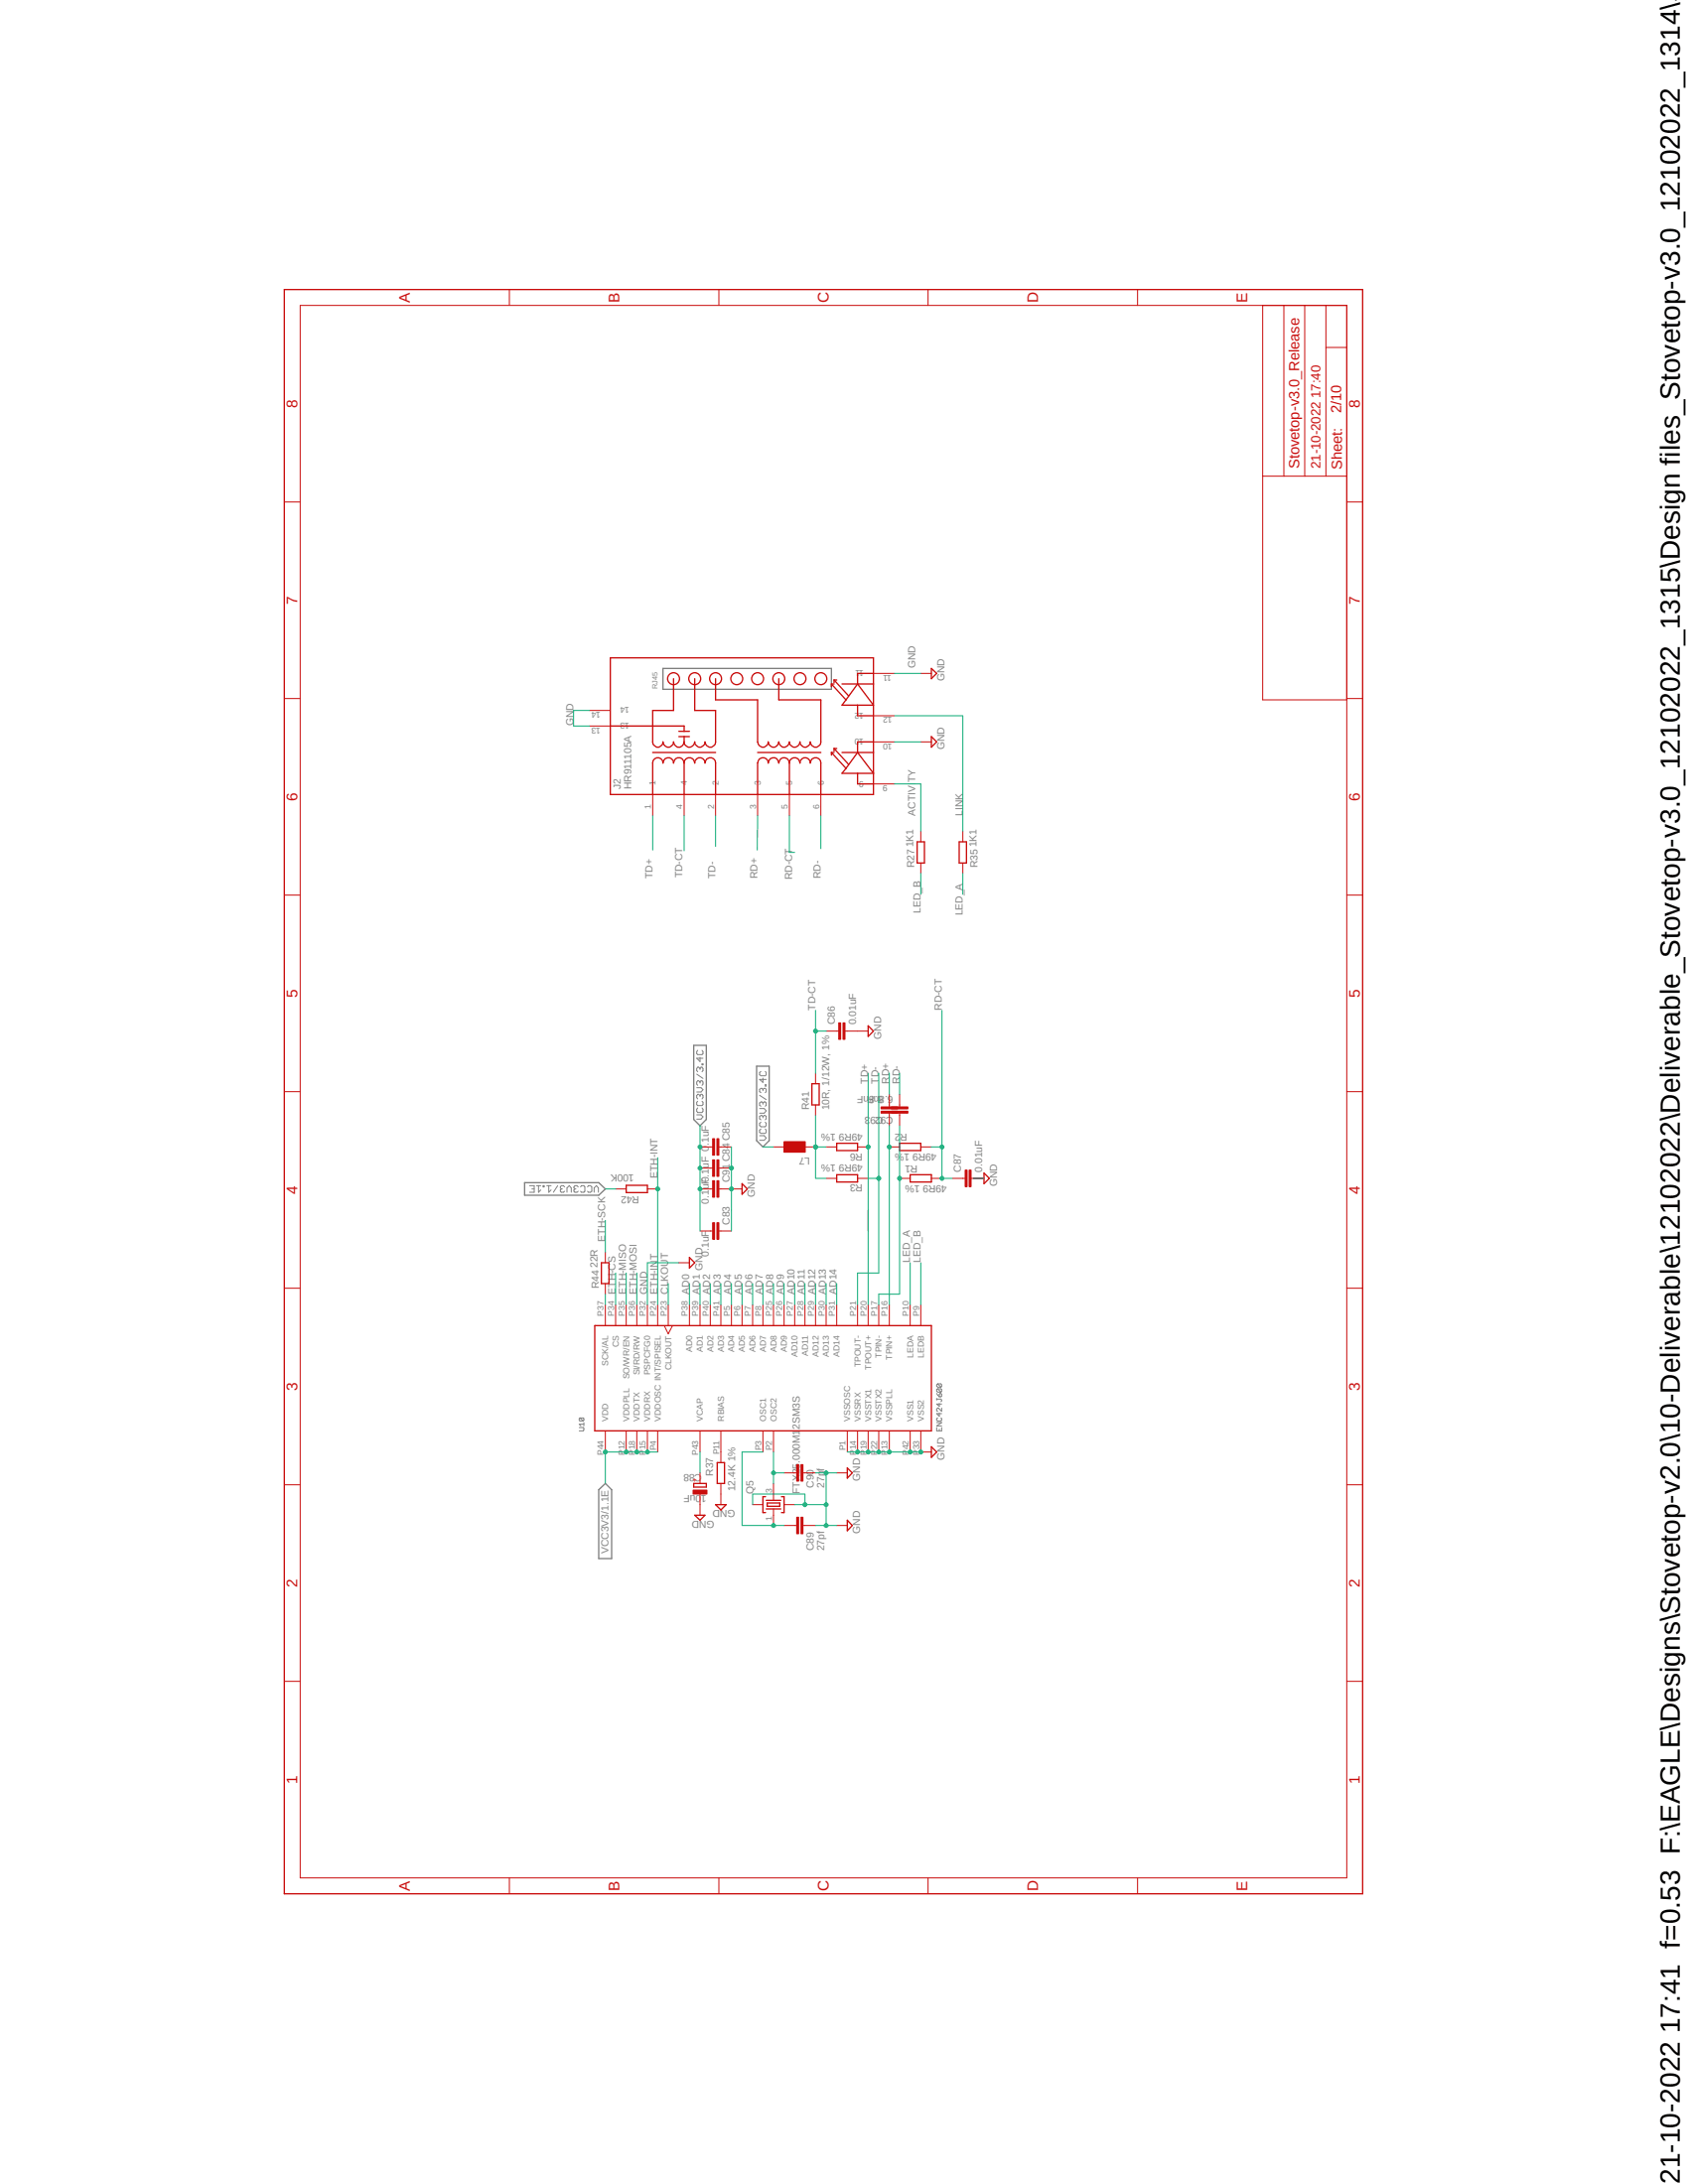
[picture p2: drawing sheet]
<svg xmlns="http://www.w3.org/2000/svg" width="216mm" height="279mm" viewBox="0 0 216 279" stroke-linecap="round" stroke-linejoin="round" font-family="sans-serif">
<path d="M36.2 36.8l138.4 205.8M174.6 36.8l-138.4 205.8" fill="none" stroke="#fff" stroke-width=".13"/>
<path d="M84.8 85.5h21.5v2.7h-21.5zM88.7 133.7h1.6v9.5l-.8 .8-.8-.8zM96.8 136.4h1.6v9.5l-.8 .8-.8-.8zM67.1 151.3h9.5l.8 .8-.8 .8h-9.5zM76.6 190.6l.8-.8 .8 .8v8.8h-1.6z" fill="none" stroke="#808080" stroke-width=".17"/>
<g fill="none" stroke="#808080" stroke-width=".13">
<path d="M89.1 139.1h.6l.2 .3-.2 .3h-.6M89.1 137.4l.8 .6M89.2 134.4l-.1 .1v.3l.1 .1h.6l.1-.1v-.3l-.1-.1M89.5 136.7l-.1-.2h-.2l-.1 .2v.2l.1 .2M89.5 138.4l-.1-.1h-.2l-.1 .1v.3l.1 .2M89.5 136.7l.2-.2h.1l.1 .2v.2l-.1 .2M89.5 138.4l.2-.1h.1l.1 .1v.3l-.1 .2M89.5 135.3v.5l-.4-.4h.8M89.5 136.7v.1M89.5 138.4v.2M89.8 136.1h.1v.1h-.1zM97.3 137.1l-.1 .1v.3l.1 .1h.6l.1-.1v-.3l-.1-.1"/>
<path d="M97.6 139.4l-.1-.2-.3 .2v.3l.1 .1M97.6 139.4l.1-.2 .3 .2v.3l-.1 .1M97.6 137.9v.6l-.4-.4h.8M97.6 139.4v.1M97.9 138.8h.1v.1h-.1zM67.7 151.7h.6v.8h-.6M68 152.1h.3M68.6 151.7h.6M68.9 151.7v.8l.3-.3M69.5 151.7h.1v.1h-.1zM69.9 151.7h.6M70.2 151.7v.8l.3-.3"/>
<path d="M71.3 151.7l-.5 .8M71.8 152.1l-.1 .1v.2l.1 .1h.3l.1-.1M71.8 152.1h.1M72.2 151.8l-.1-.1h-.3l-.1 .1 .1 .3M72.5 152.5v-.5l.3-.3 .3 .3v.5M73.5 152.1l-.1 .1v.2l.1 .1h.3l.2-.1M73.5 152.1h.2M74 151.8l-.2-.1h-.3l-.1 .1 .1 .3M74.3 151.8l.1-.1h.3l.1 .1v.6l-.1 .1h-.3l-.1-.1M75.1 151.8l.2-.1h.2l.2 .1v.6l-.2 .1h-.2l-.2-.1M76 152.5v-.5l.3-.3 .2 .3v.5M89.1 142.6h.6l.2 .3-.2 .3h-.6"/>
<path d="M89.2 141.7l-.1 .2v.3l.1 .1h.6l.1-.1v-.3l-.1-.2M89.2 140.9l-.1 .1v.3l.1 .1h.6l.1-.1v-.3l-.1-.1M89.5 140.2l-.1-.2h-.2l-.1 .2v.2l.1 .2M89.5 140.2l.2-.2h.1l.1 .2v.2l-.1 .2M89.5 140.2v.1M97.2 145.3h.5l.3 .3-.3 .3h-.5M97.2 141.8h.5l.3 .3-.3 .3h-.5M97.2 140.1l.8 .6M97.3 144.4l-.1 .2v.3l.1 .1h.6l.1-.1v-.3l-.1-.2M97.3 143.6l-.1 .1v.3l.1 .1h.6l.1-.1v-.3l-.1-.1M97.6 141.1l-.1-.1-.3 .1v.3l.1 .1M97.6 142.8l-.1-.1-.3 .1v.3l.1 .2"/>
<path d="M97.6 141.1l.1-.1 .3 .1v.3l-.1 .1M97.6 142.8l.1-.1 .3 .1v.3l-.1 .2M97.6 141.1v.2M97.6 142.8v.2M119.8 178.9v.2M119.8 179h.6v.1v.2M119.8 178.3l.3 .4M119.9 177l-.1 .2v.1l.1 .2h.5M119.9 177.7l-.1 .1v.2l.1 .1h.5M119.9 177h.5v.2v.3M119.9 177.7h.5v.1v.3M119.9 177.7l.5 .4"/>
<path d="M119.9 177l.5 .5M120.1 179.5v.4l-.3-.3h.6M120.2 178.3h.2v.1v.3h-.3zM74.1 182.6h.5l.1 .1-.1 .3h-.5M74.2 181.4h.4l.1 .1-.1 .3M74.2 181.4l-.1 .1 .1 .3h.4M74.2 181.4l.4 .4M74.7 182v.4M74.7 182.2h-.6l.2 .2M119.8 182.6v.4h.6v-.4M119.8 182h.6l-.6 .4h.6M119.9 181.4l-.1 .1v.2l.1 .1h.5v-.1v-.3"/>
<path d="M120.1 180.8v.4l-.3-.4h.6M120.1 182.8v.2M120.4 180.1v.5l-.4-.5-.2 .2v.2l.1 .1"/>
</g>
<g fill="none" stroke="#c90d0c" stroke-width=".13">
<path d="M38.4 39.1h133.9v201.1h-133.9zM65.2 37v2.1M91.9 37v2.1M118.7 37v2.1M145.5 37v2.1M161.5 39.1v50.4h10.8M164.2 39.1v21.8M166.9 39.1v21.8M169.6 39.1v21.8M169.6 44.5h2.7M36.4 64.2h2M161.5 60.9h10.8"/>
<path d="M172.3 64.2h2M36.4 89.4h2M172.3 89.4h2M36.4 114.5h2M172.3 114.5h2M36.4 139.7h2M105.7 131.9h1.6M107.3 130.9h.2v2.1h-.2zM107.8 130.9h.3v2.1h-.3zM108.1 131.9h1.6M172.3 139.7h2M89.5 157.5h1.6"/>
<path d="M89.5 149.4h1.6M89.5 146.7h1.6M91.1 156.4h.3v2.1h-.3zM91.1 148.4h.3v2.1h-.3zM91.1 145.7h.3v2.1h-.3zM91.7 156.4h.2v2.1h-.2zM91.7 148.4h.2v2.1h-.2zM91.7 145.7h.2v2.1h-.2zM91.9 157.5h1.7M91.9 149.4h1.7M91.9 146.7h1.7M93.6 152.1h1.3"/>
<path d="M105.7 146.7h1.3M105.7 150.7h1.3M109.7 146.7h1.3M109.7 150.7h1.3M113.7 146.7h1.4M115.1 150.7h1.3M117.8 146.7h1.3M119.1 150.7h1.4M36.4 164.8h2M172.3 164.8h2M36.4 189.9h2M172.3 189.9h2"/>
<path d="M36.4 215.1h2M172.3 215.1h2M65.2 240.2v2.1M91.9 240.2v2.1M118.7 240.2v2.1M145.5 240.2v2.1"/>
</g>
<path d="M36.4 37h137.9v205.3h-137.9zM94.9 151.4l.7 .7-.7 .7zM107 150.3h2.7v.9h-2.7zM107 146.3h2.7v.9h-2.7zM115.1 146.3h2.7v.9h-2.7zM116.4 150.3h2.7v.9h-2.7z" fill="none" stroke="#c90d0c" stroke-width=".17"/>
<path d="M107.4 130.9v2.1M107.9 130.9v2.1M91.3 145.7v2.1M91.3 148.4v2.1M91.3 156.4v2.1M91.8 145.7v2.1M91.8 148.4v2.1M91.8 156.4v2.1" fill="none" stroke="#c90d0c" stroke-width=".25"/>
<path d="M100.3 146.1h2.7v1.3h-2.7z" fill-rule="evenodd" fill="#c90d0c"/>
<g fill="none" stroke="#c90d0c" stroke-width=".13">
<path d="M75.4 92.9h2.7M75.4 90.9h2.7M111.7 94.9h2.7M111.7 91.6h2.7M111.7 86.1h2.7M83.5 101.6v2.8M87.5 101.6v2.8M91.5 101.6v2.8M96.9 101.6v2.8M101 101.6v2.8M105 101.6v2.8M111.7 100.3h2.7"/>
<path d="M117.8 106.3v1.4M117.8 110.4v1.3M123.1 106.3v1.4M123.1 110.4v1.3M109.7 131.9h1.3M98.9 146.7h1.4M100.3 146.1h2.7v1.3h-2.7zM103 146.7h1.3M121.8 150.7h1.6M123.4 149.7h.3v2.1h-.3zM124 149.7h.2v2.1h-.2zM124.2 150.7h1.7"/>
<path d="M77.4 166.9v2.7M78.7 166.9v2.7M80.1 166.9v2.7M81.4 166.9v2.7M82.8 166.9v2.7M84.1 166.9v2.7M85 169.6l.5 1 .5-1M85.5 166.9v2.7M88.2 166.9v2.7M89.5 166.9v2.7M90.8 166.9v2.7M92.2 166.9v2.7"/>
<path d="M93.6 166.9v2.7M94.9 166.9v2.7M96.3 166.9v2.7M97.6 166.9v2.7M98.9 166.9v2.7M100.3 166.9v2.7M101.6 166.9v2.7M103 166.9v2.7M104.3 166.9v2.7M105.7 166.9v2.7M107 166.9v2.7M109.7 166.9v2.7"/>
<path d="M111 166.9v2.7M112.4 166.9v2.7M113.7 166.9v2.7M116.4 166.9v2.7M117.8 166.9v2.7M77.4 183v2.8M80.1 183v2.8M81.4 183v2.8M82.8 183v2.8M84.1 183v2.8M89.5 183v2.8M92.2 183v2.8"/>
<path d="M97.6 183v2.8M98.9 183v2.8M108.4 183v2.8M109.7 183v2.8M111 183v2.8M112.4 183v2.8M113.7 183v2.8M116.4 183v2.8M117.8 183v2.8"/>
</g>
<g fill="none" stroke="#c90d0c" stroke-width=".17">
<path d="M78.1 92.9h9.4v.7M78.1 84.2h33.6v17.4h-33.6zM83.5 96.3h8M86.1 86.8v4.1h-2.6v4a.66 .66 0 0 0 .6 .7 .66 .66 0 0 0 .7-.7 .68 .68 0 0 0 .7 .7 .68 .68 0 0 0 .6-.7 .68 .68 0 0 0 .7 .7 .68 .68 0 0 0 .7-.7M86.8 94.2h1.4M86.8 93.6h1.4M87.5 97.6a.68 .68 0 0 1 .7-.7 .68 .68 0 0 1 .7 .7 .66 .66 0 0 1 .6-.7 .66 .66 0 0 1 .7 .7 .68 .68 0 0 1 .6-.7 .68 .68 0 0 1 .7 .7v4M87.5 97.6a.68 .68 0 0 0-.7-.7 .68 .68 0 0 0-.7 .7 .68 .68 0 0 0-.6-.7 .68 .68 0 0 0-.7 .7 .66 .66 0 0 0-.7-.7 .66 .66 0 0 0-.6 .7v4M87.5 94.2v.7M87.5 97.6v4M88.9 86.8v4.1h2.6v4a.68 .68 0 0 1-.7 .7 .68 .68 0 0 1-.6-.7 .66 .66 0 0 1-.7 .7 .66 .66 0 0 1-.6-.7 .68 .68 0 0 1-.7 .7 .68 .68 0 0 1-.7-.7M91.5 86.8v2.7h5.4v5.4a.68 .68 0 0 0 .7 .7 .68 .68 0 0 0 .7-.7 .68 .68 0 0 0 .6 .7 .68 .68 0 0 0 .7-.7 .68 .68 0 0 0 .7 .7 .68 .68 0 0 0 .7-.7 .68 .68 0 0 0 .6 .7 .68 .68 0 0 0 .7-.7 .66 .66 0 0 0 .7 .7 .66 .66 0 0 0 .6-.7 .68 .68 0 0 0 .7 .7 .68 .68 0 0 0 .7-.7v-5.4h-5.4v-2.7"/>
<path d="M96.9 96.3h8.1M101 97.6a.68 .68 0 0 1 .6-.7 .68 .68 0 0 1 .7 .7 .66 .66 0 0 1 .7-.7 .66 .66 0 0 1 .6 .7 .68 .68 0 0 1 .7-.7 .68 .68 0 0 1 .7 .7v4M101 97.6a.68 .68 0 0 0-.7-.7 .68 .68 0 0 0-.7 .7 .68 .68 0 0 0-.7-.7 .68 .68 0 0 0-.6 .7 .68 .68 0 0 0-.7-.7 .68 .68 0 0 0-.7 .7v4M101 97.6v4M106.3 96.3h.4M106.3 96.3l1.9 2M106.3 87.5v.3M106.3 96.3v.3M106.3 87.5h.4M106.3 87.5l1.9 2M106.7 95.8l1.8 2M106.7 87v.3"/>
<path d="M106.7 95.8v.3M106.7 95.8h.3M106.7 87l1.8 2M106.7 87h.3M107.7 96.3h4M107.7 87.5h4M109.7 96.3l2 2.6h-4l.5-.6M109.7 96.3l-1.5 2M109.7 90.2v1.4h2M109.7 98.9v1.4h2M109.7 87.5l2 2.7h-4l.5-.7M109.7 87.5l-1.5 2"/>
<path d="M111.7 86.1h-2v1.4M111.7 94.9h-2v1.4M117.3 107.7h.9v2.7h-.9zM122.7 107.7h.9v2.7h-.9zM111 131.2l.7 .7-.7 .7zM125.9 150.1l.6 .6-.6 .7zM76.1 169.6h43v13.4h-43z"/>
<circle cx="86.1" cy="86.8" r=".76"/>
<circle cx="88.9" cy="86.8" r=".76"/>
<circle cx="91.5" cy="86.8" r=".76"/>
<circle cx="94.2" cy="86.8" r=".76"/>
<circle cx="96.9" cy="86.8" r=".76"/>
<circle cx="99.6" cy="86.8" r=".76"/>
<circle cx="102.3" cy="86.8" r=".76"/>
<circle cx="105" cy="86.8" r=".76"/>
</g>
<path d="M123.6 149.7v2.1M124.1 149.7v2.1" fill="none" stroke="#c90d0c" stroke-width=".25"/>
<path d="M88.6 190.6h1.8v.5h-1.8z" fill-rule="evenodd" fill="#c90d0c"/>
<g fill="none" stroke="#c90d0c" stroke-width=".13">
<path d="M117.8 94.9h1.3M117.8 86.1h1.3M104.3 137.3v1.3M113.7 140v1.6M115.1 140v1.6M78.7 152.1h1.4M82.8 152.1h1.3M89.5 152.1h1.6M91.1 151h.3v2.2h-.3zM91.7 151h.2v2.2h-.2zM91.9 152.1h1.7M104.3 141.4v1.3"/>
<path d="M112.7 141.6h2.1v.3h-2.1zM112.7 142.2h2.1v.2h-2.1zM113.7 142.4v1.6M114 141.6h2.1v.3h-2.1zM114 142.2h2.1v.2h-2.1zM115.1 142.4v1.6M77.4 160.2v1.3M77.4 164.2v1.4M86.8 161.5h1.4M88.6 190.6h1.8v.5h-1.8zM89.5 188.4v1.4M89.5 191.1v2.7"/>
<path d="M92.2 185.8v1.3M92.2 189.8v2.7M96.3 192.5h1.3M98.9 189.8v2.1M98.9 193v2.2M100.3 195.2h1.6M100.3 188.4h1.6M100.3 192.5h1.3M101.9 194.1h.3v2.1h-.3zM101.9 187.4h.3v2.1h-.3zM102.4 194.1h.3v2.1h-.3zM102.4 187.4h.3v2.1h-.3z"/>
<path d="M102.7 195.2h1.6M102.7 188.4h1.6M107 195.2h1.4M107 188.4h1.4M117.8 185.8h1.3"/>
</g>
<g fill="none" stroke="#c90d0c" stroke-width=".17">
<path d="M119.1 85.5l.7 .6-.7 .7zM119.1 94.2l.7 .7-.7 .7zM103.8 138.6h1v2.8h-1zM80.1 151.6h2.7v1h-2.7zM76.9 161.5h1v2.7h-1zM88.2 160.9l.7 .6-.7 .7zM88.7 189.8h1.6v.4h-1.6zM88.9 193.8h1.3l-.7 .7zM91.5 192.5h1.4l-.7 .7zM91.7 187.1h1v2.7h-1zM97.9 191.5h-.3v2h.3M98 191.9h1.9"/>
<path d="M98 193h1.9M98.1 192.3h1.6v.4h-1.6zM99.9 191.5h.4v2h-.4M108.4 187.8l.6 .6-.6 .7zM108.4 194.5l.6 .7-.6 .6zM119.1 185.1l.7 .7-.7 .6z"/>
</g>
<path d="M91.3 151v2.2M91.8 151v2.2M112.7 141.7h3.4M112.7 142.3h3.4M102 187.4v2.1M102 194.1v2.1M102.6 187.4v2.1M102.6 194.1v2.1" fill="none" stroke="#c90d0c" stroke-width=".25"/>
<path d="M93.6 146.7v10.8" fill="none" stroke="#0dab76" stroke-width=".13"/>
<circle cx="93.6" cy="152.1" r=".25" fill="#0dab76"/>
<circle cx="93.6" cy="152.1" r=".25" fill="none" stroke="#0dab76" stroke-width=".13"/>
<circle cx="93.6" cy="149.4" r=".25" fill="#0dab76"/>
<g fill="none" stroke="#0dab76" stroke-width=".13">
<path d="M75.4 90.9h-2v2h2M124.5 150.7h1.4M108.4 185.8h9.4"/>
<circle cx="93.6" cy="149.4" r=".25"/>
</g>
<circle cx="109.7" cy="185.8" r=".25" fill="#0dab76"/>
<circle cx="109.7" cy="185.8" r=".25" fill="none" stroke="#0dab76" stroke-width=".13"/>
<circle cx="111" cy="185.8" r=".25" fill="#0dab76"/>
<circle cx="111" cy="185.8" r=".25" fill="none" stroke="#0dab76" stroke-width=".13"/>
<circle cx="112.4" cy="185.8" r=".25" fill="#0dab76"/>
<circle cx="112.4" cy="185.8" r=".25" fill="none" stroke="#0dab76" stroke-width=".13"/>
<circle cx="113.8" cy="185.8" r=".25" fill="#0dab76"/>
<circle cx="113.8" cy="185.8" r=".25" fill="none" stroke="#0dab76" stroke-width=".13"/>
<circle cx="116.4" cy="185.8" r=".25" fill="#0dab76"/>
<circle cx="116.4" cy="185.8" r=".25" fill="none" stroke="#0dab76" stroke-width=".13"/>
<circle cx="117.8" cy="185.8" r=".25" fill="#0dab76"/>
<g fill="none" stroke="#0dab76" stroke-width=".13">
<path d="M104.3 195.2h2.7M104.3 188.4h2.7M105.7 192.5v2.7"/>
<circle cx="117.8" cy="185.8" r=".25"/>
</g>
<circle cx="105.7" cy="195.2" r=".25" fill="#0dab76"/>
<circle cx="105.7" cy="195.2" r=".25" fill="none" stroke="#0dab76" stroke-width=".13"/>
<circle cx="105.7" cy="188.4" r=".25" fill="#0dab76"/>
<g fill="none" stroke="#0dab76" stroke-width=".13">
<path d="M96.3 192.5v-1.4h6.7v1.4M105.7 188.4v4.1h-4.1"/>
<circle cx="105.7" cy="188.4" r=".25"/>
</g>
<circle cx="105.7" cy="192.5" r=".25" fill="#0dab76"/>
<circle cx="105.7" cy="192.5" r=".25" fill="none" stroke="#0dab76" stroke-width=".13"/>
<circle cx="103" cy="192.5" r=".25" fill="#0dab76"/>
<g fill="none" stroke="#0dab76" stroke-width=".13">
<path d="M114.4 86.1h3.4M114.4 94.9h3.4M84.1 148.1v18.8M111 154.8v2.7M86.8 161.5h-4v5.4"/>
<circle cx="103" cy="192.5" r=".25"/>
</g>
<circle cx="84.1" cy="152.1" r=".25" fill="#0dab76"/>
<g fill="none" stroke="#0dab76" stroke-width=".13">
<path d="M96.9 104.4v4.4M105 104.4v4.2M112.4 137.3v25.6h-2.7v4M113.7 137.3v2.7M115.1 137.3v2.7M111 150.7h1.4"/>
<circle cx="84.1" cy="152.1" r=".25"/>
</g>
<circle cx="112.4" cy="150.7" r=".25" fill="#0dab76"/>
<g fill="none" stroke="#0dab76" stroke-width=".13">
<path d="M91.5 104.4v3.9M111 137.3v29.6"/>
<circle cx="112.4" cy="150.7" r=".25"/>
</g>
<circle cx="111" cy="146.7" r=".25" fill="#0dab76"/>
<g fill="none" stroke="#0dab76" stroke-width=".13">
<path d="M83.5 104.4v4.4M104.3 142.7v8h1.4M104.3 146.7h1.4"/>
<circle cx="111" cy="146.7" r=".25"/>
</g>
<circle cx="104.3" cy="146.7" r=".25" fill="#0dab76"/>
<circle cx="104.3" cy="146.7" r=".25" fill="none" stroke="#0dab76" stroke-width=".13"/>
<circle cx="104.3" cy="146.7" r=".25" fill="#0dab76"/>
<g fill="none" stroke="#0dab76" stroke-width=".13">
<path d="M114.4 91.6h8.7v14.7M87.5 104.4v4.4M114.4 100.3h3.4v6M117.8 111.7v2.7M123.1 111.7v2.7M104.3 129.2v8.1M104.3 131.9h1.4M116.4 161.5v5.4M117.8 161.5v5.4M89.5 185.8v2.6"/>
<circle cx="104.3" cy="146.7" r=".25"/>
</g>
<circle cx="104.3" cy="131.9" r=".25" fill="#0dab76"/>
<g fill="none" stroke="#0dab76" stroke-width=".13">
<path d="M113.7 144v22.9"/>
<circle cx="104.3" cy="131.9" r=".25"/>
</g>
<circle cx="113.8" cy="146.7" r=".25" fill="#0dab76"/>
<g fill="none" stroke="#0dab76" stroke-width=".13">
<path d="M115.1 144v21.6h-2.7v1.3"/>
<circle cx="113.8" cy="146.7" r=".25"/>
</g>
<circle cx="115.1" cy="150.7" r=".25" fill="#0dab76"/>
<g fill="none" stroke="#0dab76" stroke-width=".13">
<path d="M120.5 129.2v21.5h1.3M119.1 146.7h1.4"/>
<circle cx="115.1" cy="150.7" r=".25"/>
</g>
<circle cx="120.5" cy="150.7" r=".25" fill="#0dab76"/>
<circle cx="120.5" cy="150.7" r=".25" fill="none" stroke="#0dab76" stroke-width=".13"/>
<circle cx="120.5" cy="146.7" r=".25" fill="#0dab76"/>
<g fill="none" stroke="#0dab76" stroke-width=".13">
<path d="M101 104.4v4.7h.6M78.7 162.9v4M80.1 162.9v4M81.4 162.9v4M85.5 164.2v2.7M88.2 164.2v2.7M89.5 164.2v2.7M90.8 164.2v2.7M92.2 164.2v2.7M93.6 164.2v2.7M94.9 164.2v2.7M96.3 164.2v2.7"/>
<path d="M97.6 164.2v2.7M98.9 164.2v2.7M100.3 164.2v2.7M101.6 164.2v2.7M103 164.2v2.7M104.3 164.2v2.7M105.7 164.2v2.7M107 164.2v2.7M84.1 185.8h-6.7v4"/>
<circle cx="120.5" cy="146.7" r=".25"/>
</g>
<circle cx="82.8" cy="185.8" r=".25" fill="#0dab76"/>
<circle cx="82.8" cy="185.8" r=".25" fill="none" stroke="#0dab76" stroke-width=".13"/>
<circle cx="81.5" cy="185.8" r=".25" fill="#0dab76"/>
<circle cx="81.5" cy="185.8" r=".25" fill="none" stroke="#0dab76" stroke-width=".13"/>
<circle cx="80.1" cy="185.8" r=".25" fill="#0dab76"/>
<circle cx="80.1" cy="185.8" r=".25" fill="none" stroke="#0dab76" stroke-width=".13"/>
<circle cx="77.4" cy="185.8" r=".25" fill="#0dab76"/>
<g fill="none" stroke="#0dab76" stroke-width=".13">
<path d="M89.5 144v13.5"/>
<circle cx="77.4" cy="185.8" r=".25"/>
</g>
<circle cx="89.5" cy="152.1" r=".25" fill="#0dab76"/>
<circle cx="89.5" cy="152.1" r=".25" fill="none" stroke="#0dab76" stroke-width=".13"/>
<circle cx="89.5" cy="149.4" r=".25" fill="#0dab76"/>
<circle cx="89.5" cy="149.4" r=".25" fill="none" stroke="#0dab76" stroke-width=".13"/>
<circle cx="89.5" cy="146.7" r=".25" fill="#0dab76"/>
<g fill="none" stroke="#0dab76" stroke-width=".13">
<path d="M77.4 152.1h1.3M97.6 146.7h1.3M94.9 195.2h5.4"/>
<circle cx="89.5" cy="146.7" r=".25"/>
</g>
<circle cx="98.9" cy="195.2" r=".25" fill="#0dab76"/>
<g fill="none" stroke="#0dab76" stroke-width=".13">
<path d="M97.6 185.8h-2.7v9.4M98.9 185.8v4M98.9 188.4h1.4"/>
<circle cx="98.9" cy="195.2" r=".25"/>
</g>
<circle cx="98.9" cy="188.4" r=".25" fill="#0dab76"/>
<g fill="none" stroke="#0dab76" stroke-width=".13">
<path d="M77.4 156.1v4.1M77.4 165.6v1.3"/>
<circle cx="98.9" cy="188.4" r=".25"/>
</g>
<text font-size="3.6" x="214.9" y="279.4" transform="rotate(-90 214.9 279.4)">21-10-2022 17:41 f=0.53 F:\EAGLE\Designs\Stovetop-v2.0\10-Deliverable\12102022\Deliverable_Stovetop-v3.0_12102022_1315\Design files_Stovetop-v3.0_12102022_1314\S</text>
<g font-size="1.9" fill="#c90d0c">
<text x="52.5" y="38.7" transform="rotate(-90 52.5 38.7)">A</text>
<text x="79.2" y="38.7" transform="rotate(-90 79.2 38.7)">B</text>
<text x="106" y="38.7" transform="rotate(-90 106 38.7)">C</text>
<text x="132.8" y="38.7" transform="rotate(-90 132.8 38.7)">D</text>
<text x="159.6" y="38.7" transform="rotate(-90 159.6 38.7)">E</text>
<text x="38.1" y="52.2" transform="rotate(-90 38.1 52.2)">8</text>
<text x="171.6" y="52.9" transform="rotate(-90 171.6 52.9)">2/10</text>
<text x="173.9" y="52.2" transform="rotate(-90 173.9 52.2)">8</text>
<text x="166.2" y="59.9" transform="rotate(-90 166.2 59.9)">Stovetop-v3.0_Release</text>
<text x="171.7" y="60.1" transform="rotate(-90 171.7 60.1)">Sheet:</text>
<text x="38.1" y="77.3" transform="rotate(-90 38.1 77.3)">7</text>
<text x="173.9" y="77.3" transform="rotate(-90 173.9 77.3)">7</text>
<text x="38.1" y="102.5" transform="rotate(-90 38.1 102.5)">6</text>
<text x="173.9" y="102.5" transform="rotate(-90 173.9 102.5)">6</text>
<text x="38.1" y="127.6" transform="rotate(-90 38.1 127.6)">5</text>
<text x="173.9" y="127.6" transform="rotate(-90 173.9 127.6)">5</text>
<text x="38.1" y="152.8" transform="rotate(-90 38.1 152.8)">4</text>
<text x="173.9" y="152.8" transform="rotate(-90 173.9 152.8)">4</text>
<text x="38.1" y="177.9" transform="rotate(-90 38.1 177.9)">3</text>
<text x="173.9" y="177.9" transform="rotate(-90 173.9 177.9)">3</text>
<text x="38.1" y="203.1" transform="rotate(-90 38.1 203.1)">2</text>
<text x="173.9" y="203.1" transform="rotate(-90 173.9 203.1)">2</text>
<text x="38.1" y="228.2" transform="rotate(-90 38.1 228.2)">1</text>
<text x="173.9" y="228.2" transform="rotate(-90 173.9 228.2)">1</text>
<text x="52.5" y="241.9" transform="rotate(-90 52.5 241.9)">A</text>
<text x="79.2" y="241.9" transform="rotate(-90 79.2 241.9)">B</text>
<text x="106" y="241.9" transform="rotate(-90 106 241.9)">C</text>
<text x="132.8" y="241.9" transform="rotate(-90 132.8 241.9)">D</text>
<text x="159.6" y="241.9" transform="rotate(-90 159.6 241.9)">E</text>
</g>
<text font-size="1.7" fill="#c90d0c" x="168.9" y="59.9" transform="rotate(-90 168.9 59.9)">21-10-2022 17:40</text>
<g font-size="1.3" fill="#808080">
<text x="117.1" y="85.5" transform="rotate(-90 117.1 85.5)">GND</text>
<text x="120.8" y="87.2" transform="rotate(-90 120.8 87.2)">GND</text>
<text x="73.4" y="92.9" transform="rotate(-90 73.4 92.9)">GND</text>
<text x="120.8" y="95.9" transform="rotate(-90 120.8 95.9)">GND</text>
<text x="79.4" y="101" transform="rotate(-90 79.4 101)">J2</text>
<text x="80.8" y="101" transform="rotate(-90 80.8 101)">HR911105A</text>
<text x="117.1" y="104.4" transform="rotate(-90 117.1 104.4)">ACTIVITY</text>
<text x="123.1" y="104.4" transform="rotate(-90 123.1 104.4)">LINK</text>
<text x="83.5" y="112.4" transform="rotate(-90 83.5 112.4)">TD+</text>
<text x="87.3" y="112.3" transform="rotate(-90 87.3 112.3)">TD-CT</text>
<text x="91.5" y="112.4" transform="rotate(-90 91.5 112.4)">TD-</text>
<text x="96.9" y="112.4" transform="rotate(-90 96.9 112.4)">RD+</text>
<text x="101.3" y="112.5" transform="rotate(-90 101.3 112.5)">RD-CT</text>
<text x="105" y="112.4" transform="rotate(-90 105 112.4)">RD-</text>
<text x="116.8" y="108.4" transform="rotate(-90 116.8 108.4)">1K1</text>
<text x="117" y="111" transform="rotate(-90 117 111)">R27</text>
<text x="124.9" y="108.4" transform="rotate(-90 124.9 108.4)">1K1</text>
<text x="125.1" y="111" transform="rotate(-90 125.1 111)">R35</text>
<text x="117.8" y="116.8" transform="rotate(-90 117.8 116.8)">LED_B</text>
<text x="123.1" y="117.1" transform="rotate(-90 123.1 117.1)">LED_A</text>
<text x="104.3" y="129.2" transform="rotate(-90 104.3 129.2)">TD-CT</text>
<text x="106.8" y="131.1" transform="rotate(-90 106.8 131.1)">C86</text>
<text x="109.5" y="131.1" transform="rotate(-90 109.5 131.1)">0.01uF</text>
<text x="120.5" y="129.2" transform="rotate(-90 120.5 129.2)">RD-CT</text>
<text x="112.7" y="132.9" transform="rotate(-90 112.7 132.9)">GND</text>
<text x="103.5" y="142" transform="rotate(-90 103.5 142)">R41</text>
<text x="106.1" y="142" transform="rotate(-90 106.1 142)">10R, 1/12W, 1%</text>
<text x="111" y="138.6" transform="rotate(-90 111 138.6)">TD+</text>
<text x="112.4" y="138.6" transform="rotate(-90 112.4 138.6)">TD-</text>
<text x="112.9" y="140.2" transform="rotate(-180 112.9 140.2)">6.8nF</text>
<text x="112.9" y="142.9" transform="rotate(-180 112.9 142.9)">C93</text>
<text x="113.7" y="138.6" transform="rotate(-90 113.7 138.6)">RD+</text>
<text x="114.3" y="140.2" transform="rotate(-180 114.3 140.2)">6.8nF</text>
<text x="114.3" y="142.9" transform="rotate(-180 114.3 142.9)">C92</text>
<text x="115.1" y="138.6" transform="rotate(-90 115.1 138.6)">RD-</text>
<text x="103.6" y="148.1" transform="rotate(-180 103.6 148.1)">L7</text>
<text x="110.4" y="149" transform="rotate(-180 110.4 149)">49R9 1%</text>
<text x="110.4" y="145" transform="rotate(-180 110.4 145)">49R9 1%</text>
<text x="110.4" y="147.5" transform="rotate(-180 110.4 147.5)">R6</text>
<text x="116.1" y="145" transform="rotate(-180 116.1 145)">R2</text>
<text x="117.4" y="149.1" transform="rotate(-180 117.4 149.1)">R1</text>
<text x="119.8" y="147.5" transform="rotate(-180 119.8 147.5)">49R9 1%</text>
<text x="122.9" y="149.9" transform="rotate(-90 122.9 149.9)">C87</text>
<text x="125.6" y="149.9" transform="rotate(-90 125.6 149.9)">0.01uF</text>
<text x="81.1" y="150.2" transform="rotate(-180 81.1 150.2)">100K</text>
<text x="81.8" y="153.1" transform="rotate(-180 81.8 153.1)">R42</text>
<text x="84.1" y="150.7" transform="rotate(-90 84.1 150.7)">ETH-INT</text>
<text x="90.7" y="154" transform="rotate(-90 90.7 154)">0.1uF</text>
<text x="90.7" y="151.3" transform="rotate(-90 90.7 151.3)">0.1uF 0.1uF</text>
<text x="93.3" y="151.3" transform="rotate(-90 93.3 151.3)">C91 C84 C85</text>
<text x="96.6" y="153.1" transform="rotate(-90 96.6 153.1)">GND</text>
<text x="110.4" y="151.6" transform="rotate(-180 110.4 151.6)">R3</text>
<text x="121.1" y="151.6" transform="rotate(-180 121.1 151.6)">49R9 1%</text>
<text x="127.6" y="151.8" transform="rotate(-90 127.6 151.8)">GND</text>
<text x="77.4" y="158.8" transform="rotate(-90 77.4 158.8)">ETH-SCK</text>
<text x="90.7" y="160.7" transform="rotate(-90 90.7 160.7)">0.1uF</text>
<text x="93.3" y="156.7" transform="rotate(-90 93.3 156.7)">C83</text>
<text x="116.4" y="161.5" transform="rotate(-90 116.4 161.5)">LED_A</text>
<text x="117.8" y="161.5" transform="rotate(-90 117.8 161.5)">LED_B</text>
<text x="76.5" y="162.2" transform="rotate(-90 76.5 162.2)">22R</text>
<text x="76.6" y="164.9" transform="rotate(-90 76.6 164.9)">R44</text>
<text x="78.7" y="165.6" transform="rotate(-90 78.7 165.6)">ETH-CS</text>
<text x="80.1" y="165.6" transform="rotate(-90 80.1 165.6)">ETH-MISO</text>
<text x="81.4" y="165.6" transform="rotate(-90 81.4 165.6)">ETH-MOSI</text>
<text x="82.8" y="165.6" transform="rotate(-90 82.8 165.6)">GND</text>
<text x="84.1" y="165.6" transform="rotate(-90 84.1 165.6)">ETH-INT</text>
<text x="85.5" y="165.6" transform="rotate(-90 85.5 165.6)">CLKOUT</text>
<text x="88.2" y="165.6" transform="rotate(-90 88.2 165.6)">AD0</text>
<text x="89.5" y="165.6" transform="rotate(-90 89.5 165.6)">AD1</text>
<text x="89.9" y="162.5" transform="rotate(-90 89.9 162.5)">GND</text>
<text x="90.8" y="165.6" transform="rotate(-90 90.8 165.6)">AD2</text>
<text x="92.2" y="165.6" transform="rotate(-90 92.2 165.6)">AD3</text>
<text x="93.6" y="165.6" transform="rotate(-90 93.6 165.6)">AD4</text>
<text x="94.9" y="165.6" transform="rotate(-90 94.9 165.6)">AD5</text>
<text x="96.3" y="165.6" transform="rotate(-90 96.3 165.6)">AD6</text>
<text x="97.6" y="165.6" transform="rotate(-90 97.6 165.6)">AD7</text>
<text x="98.9" y="165.6" transform="rotate(-90 98.9 165.6)">AD8</text>
<text x="100.3" y="165.6" transform="rotate(-90 100.3 165.6)">AD9</text>
<text x="101.6" y="165.6" transform="rotate(-90 101.6 165.6)">AD10</text>
<text x="103" y="165.6" transform="rotate(-90 103 165.6)">AD11</text>
<text x="104.3" y="165.6" transform="rotate(-90 104.3 165.6)">AD12</text>
<text x="105.7" y="165.6" transform="rotate(-90 105.7 165.6)">AD13</text>
<text x="107" y="165.6" transform="rotate(-90 107 165.6)">AD14</text>
<text x="89.8" y="188.6" transform="rotate(-180 89.8 188.6)">C88</text>
<text x="90.4" y="191.3" transform="rotate(-180 90.4 191.3)">10uF</text>
<text x="91.2" y="188.8" transform="rotate(-90 91.2 188.8)">R37</text>
<text x="94.1" y="190.8" transform="rotate(-90 94.1 190.8)">12.4K 1%</text>
<text x="96.4" y="191.1" transform="rotate(-90 96.4 191.1)">Q5</text>
<text x="102.3" y="191.1" transform="rotate(-90 102.3 191.1)">FTX25.000M12SM3S</text>
<text x="104.1" y="190.3" transform="rotate(-90 104.1 190.3)">C90</text>
<text x="105.5" y="190.3" transform="rotate(-90 105.5 190.3)">27pf</text>
<text x="110" y="189.4" transform="rotate(-90 110 189.4)">GND</text>
<text x="120.8" y="186.8" transform="rotate(-90 120.8 186.8)">GND</text>
<text x="91.4" y="194.6" transform="rotate(-180 91.4 194.6)">GND</text>
<text x="94.1" y="193.2" transform="rotate(-180 94.1 193.2)">GND</text>
<text x="110" y="196.2" transform="rotate(-90 110 196.2)">GND</text>
<text x="77.9" y="198.8" transform="rotate(-90 77.9 198.8)">VCC3V3/1.1E</text>
<text x="104.1" y="198.4" transform="rotate(-90 104.1 198.4)">C89</text>
<text x="105.5" y="198.4" transform="rotate(-90 105.5 198.4)">27pf</text>
</g>
<g font-size="1.1" fill="#808080">
<text x="110.5" y="85.8" transform="rotate(-180 110.5 85.8)">11</text>
<text x="114" y="86.4" transform="rotate(-180 114 86.4)">11</text>
<text x="76.8" y="93.1" transform="rotate(-180 76.8 93.1)">13</text>
<text x="76.8" y="91.1" transform="rotate(-180 76.8 91.1)">14</text>
<text x="80.5" y="92.5" transform="rotate(-180 80.5 92.5)">13</text>
<text x="80.5" y="90.5" transform="rotate(-180 80.5 90.5)">14</text>
<text x="110.5" y="94.5" transform="rotate(-180 110.5 94.5)">10</text>
<text x="110.5" y="91.1" transform="rotate(-180 110.5 91.1)">12</text>
<text x="114.1" y="95.1" transform="rotate(-180 114.1 95.1)">10</text>
<text x="114.1" y="91.7" transform="rotate(-180 114.1 91.7)">12</text>
<text x="83.9" y="100.4" transform="rotate(-90 83.9 100.4)">1</text>
<text x="87.9" y="100.4" transform="rotate(-90 87.9 100.4)">4</text>
<text x="91.9" y="100.4" transform="rotate(-90 91.9 100.4)">2</text>
<text x="97.3" y="100.4" transform="rotate(-90 97.3 100.4)">3</text>
<text x="101.3" y="100.4" transform="rotate(-90 101.3 100.4)">5</text>
<text x="105.4" y="100.4" transform="rotate(-90 105.4 100.4)">6</text>
<text x="110.5" y="99.9" transform="rotate(-180 110.5 99.9)">9</text>
<text x="113.5" y="100.5" transform="rotate(-180 113.5 100.5)">9</text>
<text x="83.3" y="103.5" transform="rotate(-90 83.3 103.5)">1</text>
<text x="87.3" y="103.5" transform="rotate(-90 87.3 103.5)">4</text>
<text x="91.4" y="103.5" transform="rotate(-90 91.4 103.5)">2</text>
<text x="96.7" y="103.5" transform="rotate(-90 96.7 103.5)">3</text>
<text x="100.8" y="103.5" transform="rotate(-90 100.8 103.5)">5</text>
<text x="104.8" y="103.5" transform="rotate(-90 104.8 103.5)">6</text>
<text x="77.2" y="168.4" transform="rotate(-90 77.2 168.4)">P37</text>
<text x="78.6" y="168.4" transform="rotate(-90 78.6 168.4)">P34</text>
<text x="79.2" y="172.4" transform="rotate(-90 79.2 172.4)">CS</text>
<text x="79.9" y="168.4" transform="rotate(-90 79.9 168.4)">P35</text>
<text x="81.2" y="168.4" transform="rotate(-90 81.2 168.4)">P36</text>
<text x="82.6" y="168.4" transform="rotate(-90 82.6 168.4)">P32</text>
<text x="83.9" y="168.4" transform="rotate(-90 83.9 168.4)">P24</text>
<text x="85.3" y="168.4" transform="rotate(-90 85.3 168.4)">P23</text>
<text x="88" y="168.4" transform="rotate(-90 88 168.4)">P38</text>
<text x="88.6" y="173" transform="rotate(-90 88.6 173)">AD0</text>
<text x="89.3" y="168.4" transform="rotate(-90 89.3 168.4)">P39</text>
<text x="89.9" y="173" transform="rotate(-90 89.9 173)">AD1</text>
<text x="90.7" y="168.4" transform="rotate(-90 90.7 168.4)">P40</text>
<text x="91.3" y="173" transform="rotate(-90 91.3 173)">AD2</text>
<text x="92" y="168.4" transform="rotate(-90 92 168.4)">P41</text>
<text x="92.6" y="173" transform="rotate(-90 92.6 173)">AD3</text>
<text x="93.4" y="168.4" transform="rotate(-90 93.4 168.4)">P5</text>
<text x="93.9" y="173" transform="rotate(-90 93.9 173)">AD4</text>
<text x="94.7" y="168.4" transform="rotate(-90 94.7 168.4)">P6</text>
<text x="95.3" y="173" transform="rotate(-90 95.3 173)">AD5</text>
<text x="96.1" y="168.4" transform="rotate(-90 96.1 168.4)">P7</text>
<text x="96.6" y="173" transform="rotate(-90 96.6 173)">AD6</text>
<text x="97.4" y="168.4" transform="rotate(-90 97.4 168.4)">P8</text>
<text x="98" y="173" transform="rotate(-90 98 173)">AD7</text>
<text x="98.8" y="168.4" transform="rotate(-90 98.8 168.4)">P25</text>
<text x="99.4" y="173" transform="rotate(-90 99.4 173)">AD8</text>
<text x="100.1" y="168.4" transform="rotate(-90 100.1 168.4)">P26</text>
<text x="100.7" y="173" transform="rotate(-90 100.7 173)">AD9</text>
<text x="101.4" y="168.4" transform="rotate(-90 101.4 168.4)">P27</text>
<text x="102" y="173.6" transform="rotate(-90 102 173.6)">AD10</text>
<text x="102.8" y="168.4" transform="rotate(-90 102.8 168.4)">P28</text>
<text x="103.4" y="173.5" transform="rotate(-90 103.4 173.5)">AD11</text>
<text x="104.1" y="168.4" transform="rotate(-90 104.1 168.4)">P29</text>
<text x="104.7" y="173.6" transform="rotate(-90 104.7 173.6)">AD12</text>
<text x="105.5" y="168.4" transform="rotate(-90 105.5 168.4)">P30</text>
<text x="106" y="173.6" transform="rotate(-90 106 173.6)">AD13</text>
<text x="106.8" y="168.4" transform="rotate(-90 106.8 168.4)">P31</text>
<text x="107.4" y="173.6" transform="rotate(-90 107.4 173.6)">AD14</text>
<text x="109.5" y="168.4" transform="rotate(-90 109.5 168.4)">P21</text>
<text x="110.9" y="168.4" transform="rotate(-90 110.9 168.4)">P20</text>
<text x="112.2" y="168.4" transform="rotate(-90 112.2 168.4)">P17</text>
<text x="112.8" y="173.7" transform="rotate(-90 112.8 173.7)">TPIN-</text>
<text x="113.5" y="168.4" transform="rotate(-90 113.5 168.4)">P16</text>
<text x="114.1" y="173.9" transform="rotate(-90 114.1 173.9)">TPIN+</text>
<text x="116.2" y="168.4" transform="rotate(-90 116.2 168.4)">P10</text>
<text x="116.8" y="173.7" transform="rotate(-90 116.8 173.7)">LEDA</text>
<text x="117.6" y="168.4" transform="rotate(-90 117.6 168.4)">P9</text>
<text x="118.2" y="173.7" transform="rotate(-90 118.2 173.7)">LEDB</text>
<text x="77.8" y="174.7" transform="rotate(-90 77.8 174.7)">SCK/AL</text>
<text x="80.5" y="176.4" transform="rotate(-90 80.5 176.4)">SO/WR/EN</text>
<text x="81.8" y="175.9" transform="rotate(-90 81.8 175.9)">SI/RD/RW</text>
<text x="83.2" y="175.9" transform="rotate(-90 83.2 175.9)">PSPCFG0</text>
<text x="85.9" y="175.3" transform="rotate(-90 85.9 175.3)">CLKOUT</text>
<text x="110.1" y="174.9" transform="rotate(-90 110.1 174.9)">TPOUT-</text>
<text x="111.5" y="175.2" transform="rotate(-90 111.5 175.2)">TPOUT+</text>
<text x="77.8" y="181.8" transform="rotate(-90 77.8 181.8)">VDD</text>
<text x="80.5" y="181.8" transform="rotate(-90 80.5 181.8)">VDDPLL</text>
<text x="81.8" y="181.8" transform="rotate(-90 81.8 181.8)">VDDTX</text>
<text x="83.2" y="181.8" transform="rotate(-90 83.2 181.8)">VDDRX</text>
<text x="83.9" y="185.6" transform="rotate(-90 83.9 185.6)">P4</text>
<text x="84.5" y="181.8" transform="rotate(-90 84.5 181.8)">VDDOSC INT/SPISEL</text>
<text x="89.9" y="181.8" transform="rotate(-90 89.9 181.8)">VCAP</text>
<text x="92.6" y="181.8" transform="rotate(-90 92.6 181.8)">RBIAS</text>
<text x="97.4" y="185.6" transform="rotate(-90 97.4 185.6)">P3</text>
<text x="98" y="181.8" transform="rotate(-90 98 181.8)">OSC1</text>
<text x="98.8" y="185.6" transform="rotate(-90 98.8 185.6)">P2</text>
<text x="99.4" y="181.8" transform="rotate(-90 99.4 181.8)">OSC2</text>
<text x="108.2" y="185.6" transform="rotate(-90 108.2 185.6)">P1</text>
<text x="108.8" y="181.8" transform="rotate(-90 108.8 181.8)">VSSOSC</text>
<text x="110.1" y="181.8" transform="rotate(-90 110.1 181.8)">VSSRX</text>
<text x="111.5" y="181.8" transform="rotate(-90 111.5 181.8)">VSSTX1</text>
<text x="112.8" y="181.8" transform="rotate(-90 112.8 181.8)">VSSTX2</text>
<text x="114.1" y="181.8" transform="rotate(-90 114.1 181.8)">VSSPLL</text>
<text x="116.8" y="181.8" transform="rotate(-90 116.8 181.8)">VSS1</text>
<text x="118.2" y="181.8" transform="rotate(-90 118.2 181.8)">VSS2</text>
<text x="77.2" y="186.2" transform="rotate(-90 77.2 186.2)">P44</text>
<text x="79.9" y="186.2" transform="rotate(-90 79.9 186.2)">P12</text>
<text x="81.2" y="186.2" transform="rotate(-90 81.2 186.2)">P18</text>
<text x="82.6" y="186.2" transform="rotate(-90 82.6 186.2)">P15</text>
<text x="89.3" y="186.2" transform="rotate(-90 89.3 186.2)">P43</text>
<text x="92" y="186.1" transform="rotate(-90 92 186.1)">P11</text>
<text x="98.8" y="191" transform="rotate(-90 98.8 191)">3</text>
<text x="109.5" y="186.2" transform="rotate(-90 109.5 186.2)">P14</text>
<text x="110.9" y="186.2" transform="rotate(-90 110.9 186.2)">P19</text>
<text x="112.2" y="186.2" transform="rotate(-90 112.2 186.2)">P22</text>
<text x="113.5" y="186.2" transform="rotate(-90 113.5 186.2)">P13</text>
<text x="116.2" y="186.2" transform="rotate(-90 116.2 186.2)">P42</text>
<text x="117.6" y="186.2" transform="rotate(-90 117.6 186.2)">P33</text>
<text x="98.8" y="194.6" transform="rotate(-90 98.8 194.6)">1</text>
</g>
<text font-size=".9" fill="#808080" x="84.1" y="88.2" transform="rotate(-90 84.1 88.2)">RJ45</text>
<text font-size=".9" fill="#c90d0c" x="89.2" y="189.6" transform="rotate(-90 89.2 189.6)">+</text>
</svg>
